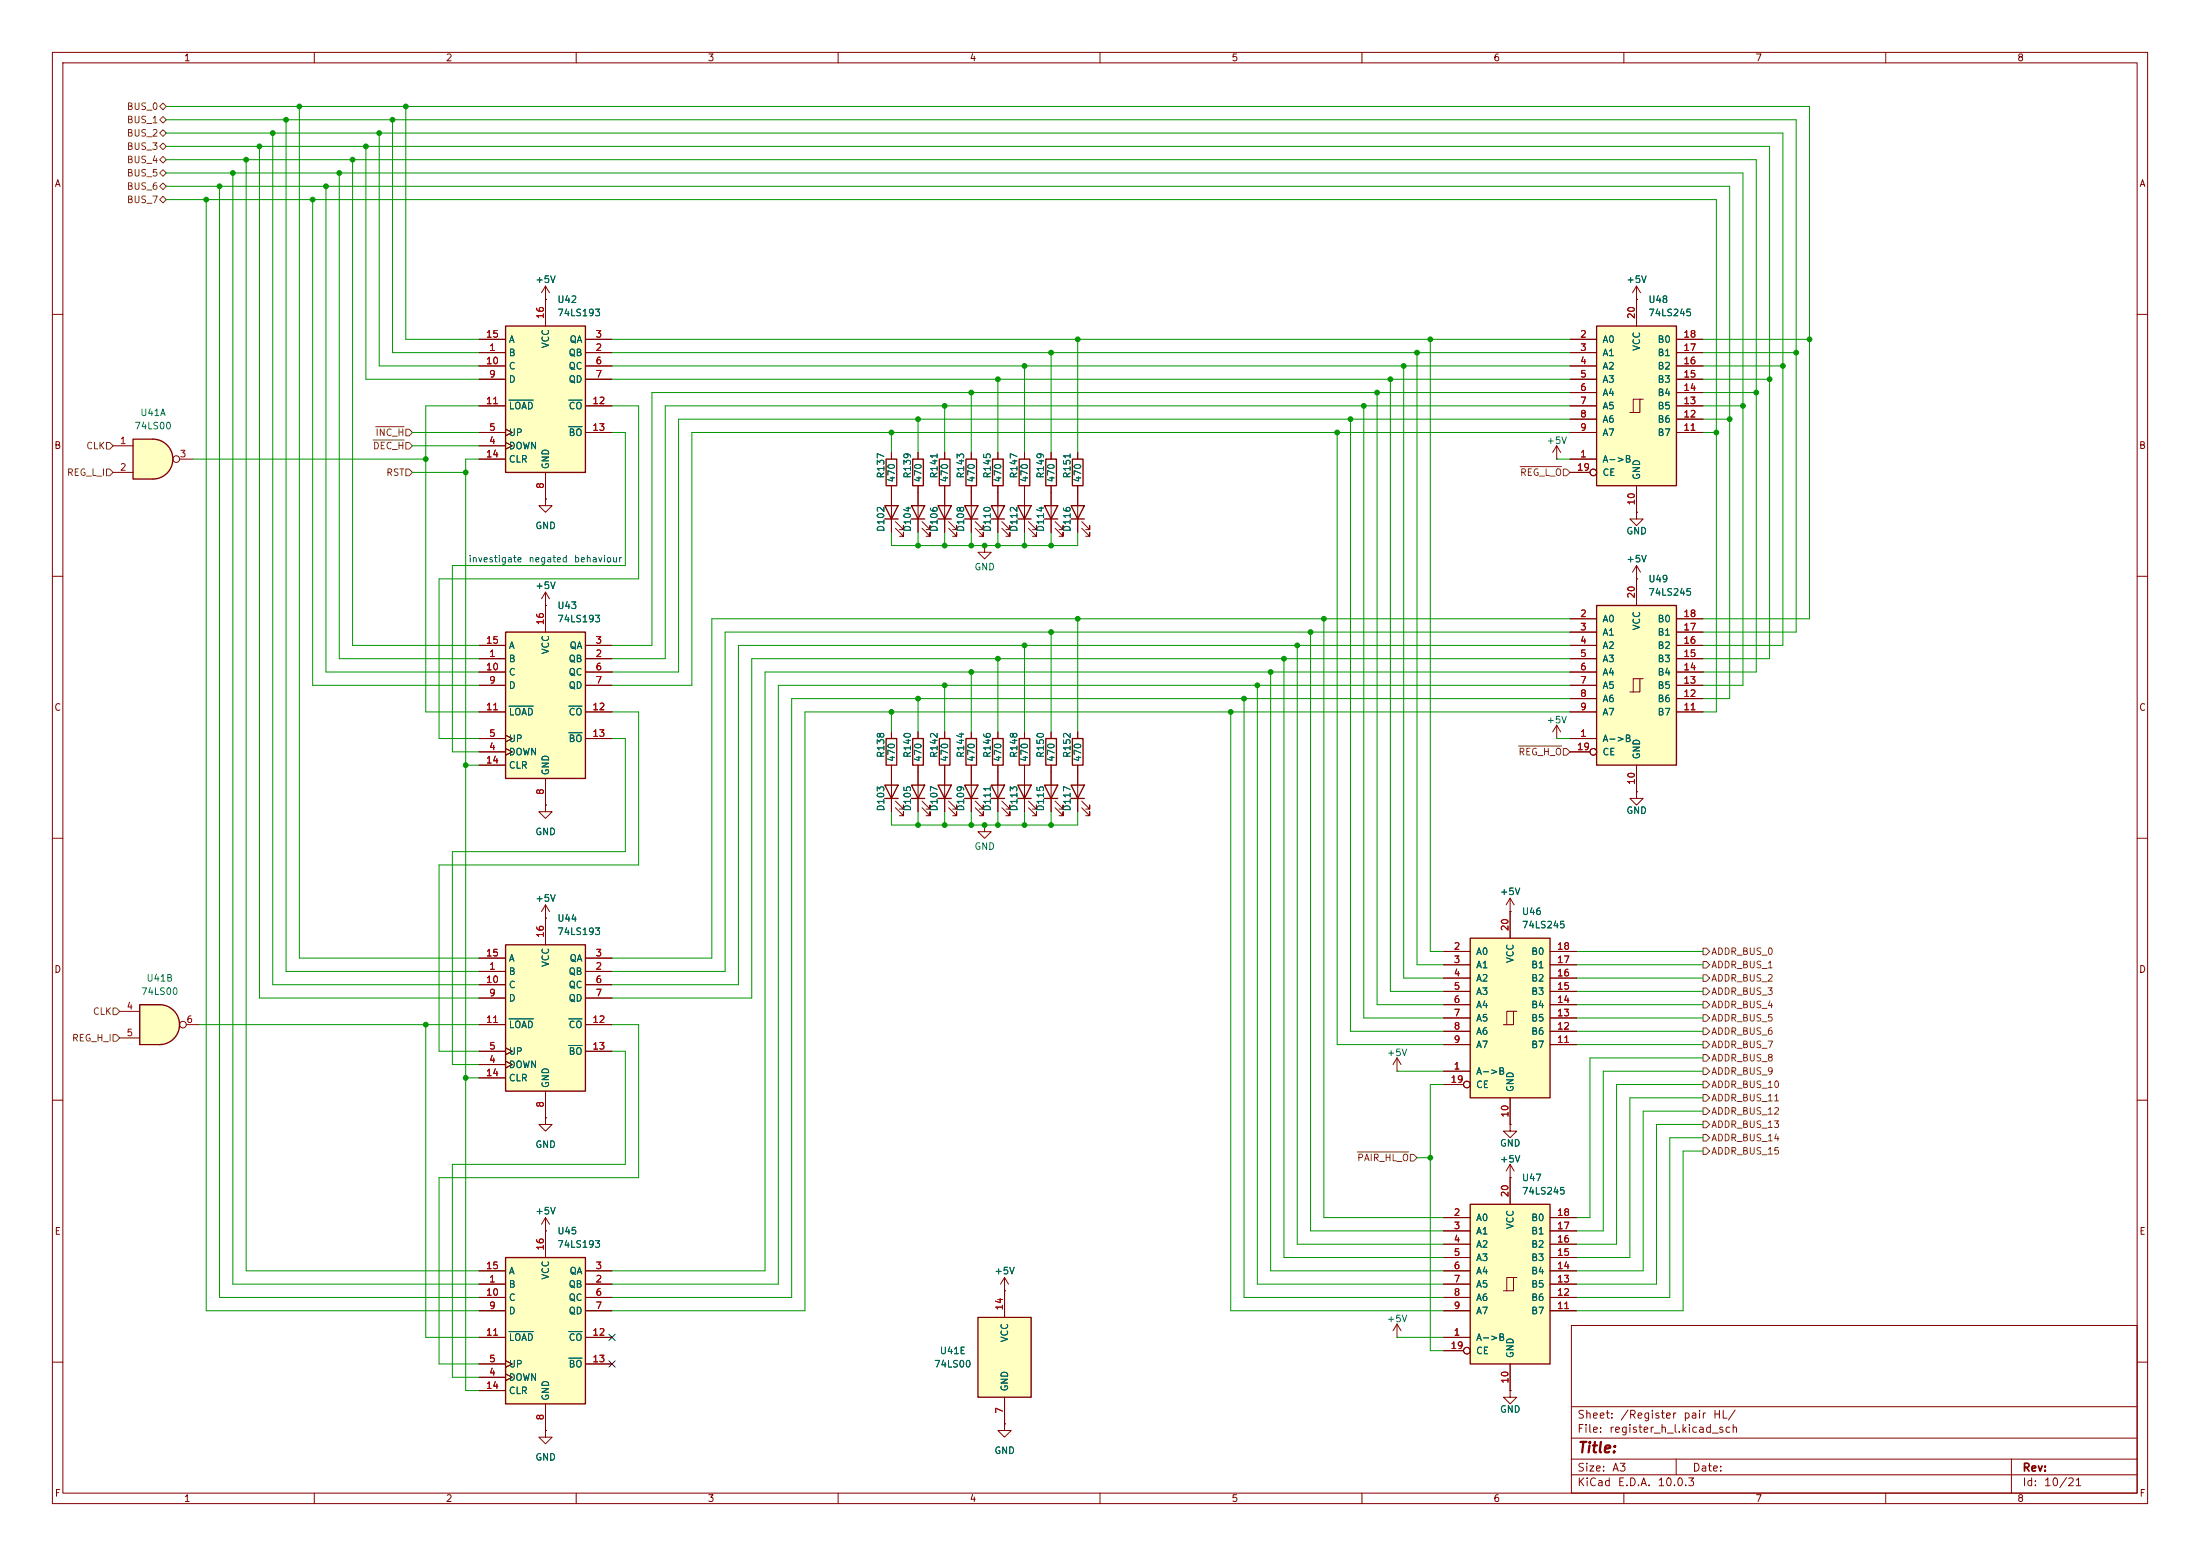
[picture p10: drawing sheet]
<svg xmlns="http://www.w3.org/2000/svg" width="420mm" height="297mm" viewBox="0 0 420 297" stroke-linecap="round" stroke-linejoin="round" font-family="sans-serif">
<g fill="none" stroke="#840000" stroke-width=".19">
<path d="M10 10h400v277h-400zM12 12h396v273h-396zM60 10v2M110 10v2M160 10v2M210 10v2M260 10v2M310 10v2M360 10v2M104.1 57.2h.1M104.1 54.6l-.7 1.3M104.1 54.6l.8 1.3"/>
<path d="M104.1 54.6v2.6M10 60h2M408 60h2M175.3 86.4v1.2M175.3 92.7v8.9M176 99.6l1.5 1.5v-.8v.8h-.7M180.3 86.4v1.2M180.3 92.7v8.9M181.1 99.6l1.5 1.5v-.8v.8h-.7M185.4 86.4v1.2M185.4 92.7v8.9M186.2 99.6l1.5 1.5v-.8v.8h-.8"/>
<path d="M190.5 86.4v1.2M190.5 92.7v8.9M191.3 99.6l1.5 1.5v-.8v.8h-.8M205.7 86.4v1.2M205.7 92.7v1.3M10 110h2M176 100.8l1.5 1.6v-.8v.8h-.7M181.1 100.8l1.5 1.6v-.8v.8h-.7M186.2 100.8l1.5 1.6v-.8v.8h-.8M191.3 100.8l1.5 1.6v-.8v.8h-.8M408 110h2M10 160h2"/>
<path d="M408 160h2M10 210h2M408 210h2M300 253h108v32h-108zM10 260h2M300 278.5h108M300 274.5h108M300 268.5h108M320 278.5v3M384 278.5v6.5M408 260h2M60 285v2"/>
<path d="M110 285v2M160 285v2M210 285v2M260 285v2M300 281.5h108M310 285v2M360 285v2"/>
</g>
<g fill="none" stroke="#840000" stroke-width=".25">
<path d="M174 96.5h2.5l-1.2 2.6zM174 99.1h2.5M174.2 87.6h2.1v5.1h-2.1zM179.1 96.5h2.5l-1.3 2.6zM179.1 99.1h2.5M179.3 87.6h2.1v5.1h-2.1zM184.1 96.5h2.6l-1.3 2.6zM184.1 99.1h2.6M184.4 87.6h2v5.1h-2zM189.2 96.5h2.6l-1.3 2.6zM189.2 99.1h2.6M189.5 87.6h2v5.1h-2z"/>
<path d="M204.7 87.6h2.1v5.1h-2.1z"/>
</g>
<path d="M29.2 83.8a3.8 3.8 0 0 1 3.8 3.8 3.8 3.8 0 0 1-3.8 3.8z" fill="#ffffc2" stroke="#ffffc2" stroke-width=".19"/>
<path d="M25.4 83.8h3.8v7.6h-3.8z" fill="#ffffc2"/>
<path d="M25.4 83.8h3.8a3.8 3.8 0 0 1 3.8 3.8 3.8 3.8 0 0 1-3.8 3.8h-3.8z" fill="none" stroke="#840000" stroke-width=".25"/>
<g fill="none" stroke="#840000" stroke-width=".19">
<path d="M21.6 85.1h3.8M21.6 90.2h3.8M34.3 87.6h2.5"/>
<circle cx="33.7" cy="87.6" r=".63"/>
</g>
<path d="M30.5 191.8a3.8 3.8 0 0 1 3.8 3.8 3.8 3.8 0 0 1-3.8 3.8z" fill="#ffffc2" stroke="#ffffc2" stroke-width=".19"/>
<path d="M26.7 191.8h3.8v7.6h-3.8z" fill="#ffffc2"/>
<g fill="none" stroke="#840000" stroke-width=".25">
<path d="M189.2 149.9h2.6l-1.3 2.5zM189.2 152.4h2.6M189.5 141h2v5.1h-2zM194.3 149.9h2.5l-1.2 2.5zM194.3 152.4h2.5M194.6 141h2v5.1h-2zM199.4 149.9h2.5l-1.2 2.5zM199.4 152.4h2.5M199.6 141h2.1v5.1h-2.1zM204.5 149.9h2.5l-1.3 2.5zM204.5 152.4h2.5M204.7 141h2.1v5.1h-2.1z"/>
<path d="M26.7 191.8h3.8a3.8 3.8 0 0 1 3.8 3.8 3.8 3.8 0 0 1-3.8 3.8h-3.8z"/>
</g>
<g fill="none" stroke="#840000" stroke-width=".19">
<path d="M104.1 115.6h.1M104.1 113l-.7 1.3M104.1 113l.8 1.3M104.1 113v2.6M190.5 139.7v1.3M195.6 139.7v1.3M200.7 139.7v1.3M205.7 139.7v1.3M104.1 153.7v1.2h1.3l-1.3 1.3-1.2-1.3h1.2M104.1 153.7h.1M188 157.5v1.3h1.2l-1.2 1.2-1.3-1.2h1.3M188 157.5h.1"/>
<path d="M190.5 146.1v8.8M191.3 154.2l1.5 1.5v-.8v.8h-.8M191.3 152.9l1.5 1.5v-.7v.7h-.8M195.6 146.1v8.8M196.3 154.2l1.6 1.5v-.8v.8h-.8M196.3 152.9l1.6 1.5v-.7v.7h-.8M200.7 146.1v8.8M201.4 154.2l1.5 1.5v-.8v.8h-.7M201.4 152.9l1.5 1.5v-.7v.7h-.7M205.7 146.1v8.8M206.5 154.2l1.5 1.5v-.8v.8h-.7M206.5 152.9l1.5 1.5v-.7v.7h-.7"/>
<path d="M104.1 175.3h.1M104.1 172.7v2.6M104.1 172.7l-.7 1.3M104.1 172.7l.8 1.3M22.9 193h3.8M22.9 198.1h3.8M35.6 195.6h2.5M104.1 213.4v1.2h1.3l-1.3 1.3-1.2-1.3h1.2M104.1 213.4h.1M104.1 234.9h.1M104.1 232.4v2.5M104.1 232.4l-.7 1.3"/>
<path d="M104.1 232.4l.8 1.3"/>
<circle cx="34.9" cy="195.6" r=".63"/>
</g>
<path d="M96.5 180.3h15.3v28h-15.3z" fill="#ffffc2"/>
<path d="M96.5 180.3h15.3v28h-15.3z" fill="none" stroke="#840000" stroke-width=".25"/>
<g fill="none" stroke="#840000" stroke-width=".19">
<path d="M104.1 175.3v5M91.4 185.4h5.1M91.4 182.9h5.1M91.4 188h5.1M91.4 190.5h5.1M91.4 195.6h5.1M111.8 185.4h5M111.8 182.9h5M111.8 188h5M111.8 190.5h5M111.8 195.6h5M91.4 203.2h5.1"/>
<path d="M91.4 200.7h5.1M91.4 205.7h5.1M96.5 202.6l1.3 .6-1.3 .6M96.5 200l1.3 .7-1.3 .6M104.1 208.3v5.1M111.8 200.7h5"/>
</g>
<path d="M97.2 194.5h4.6M108.6 194.5h2.5M108.6 199.6h2.5" fill="none" stroke="#006464" stroke-width=".19"/>
<path d="M304.8 115.6h15.2v30.5h-15.2z" fill="#ffffc2"/>
<g fill="none" stroke="#840000" stroke-width=".19">
<path d="M299.7 118.1h5.1M312.4 110.5v5.1M320 118.1h5.1M299.7 120.7h5.1M299.7 123.2h5.1M299.7 125.7h5.1M299.7 128.3h5.1M299.7 130.8h5.1M299.7 133.4h5.1M299.7 135.9h5.1M313.1 129.5h-1.3v2.6M313.7 129.5h-.6v2.6h-2"/>
<path d="M320 120.7h5.1M320 123.2h5.1M320 125.7h5.1M320 128.3h5.1M320 130.8h5.1M320 133.4h5.1M320 135.9h5.1M299.7 141h5.1M299.7 143.5h3.8M312.4 146.1v5"/>
<circle cx="304.2" cy="143.5" r=".63"/>
</g>
<path d="M304.8 115.6h15.2v30.5h-15.2z" fill="none" stroke="#840000" stroke-width=".25"/>
<path d="M96.5 240h15.3v28h-15.3z" fill="#ffffc2"/>
<g fill="none" stroke="#840000" stroke-width=".25">
<path d="M168.9 96.5h2.5l-1.2 2.6zM168.9 99.1h2.5M169.2 87.6h2v5.1h-2zM174 149.9h2.5l-1.2 2.5zM174 152.4h2.5M174.2 141h2.1v5.1h-2.1zM179.1 149.9h2.5l-1.3 2.5zM179.1 152.4h2.5M179.3 141h2.1v5.1h-2.1zM184.1 149.9h2.6l-1.3 2.5zM184.1 152.4h2.6M184.4 141h2v5.1h-2z"/>
<path d="M96.5 240h15.3v28h-15.3z"/>
</g>
<g fill="none" stroke="#840000" stroke-width=".19">
<path d="M104.1 95.3v1.2h1.3l-1.3 1.3-1.2-1.3h1.2M104.1 95.3h.1M170.2 86.4v1.2M170.2 92.7v8.9M170.9 99.6l1.6 1.5v-.8v.8h-.8M170.9 100.8l1.6 1.6v-.8v.8h-.8M188 104.1v1.3h1.2l-1.2 1.3-1.3-1.3h1.3M188 104.1h.1M175.3 139.7v1.3M180.3 139.7v1.3M185.4 139.7v1.3M175.3 146.1v8.8"/>
<path d="M176 154.2l1.5 1.5v-.8v.8h-.7M176 152.9l1.5 1.5v-.7v.7h-.7M180.3 146.1v8.8M181.1 154.2l1.5 1.5v-.8v.8h-.7M181.1 152.9l1.5 1.5v-.7v.7h-.7M185.4 146.1v8.8M186.2 154.2l1.5 1.5v-.8v.8h-.8M186.2 152.9l1.5 1.5v-.7v.7h-.8M104.1 234.9v5.1M91.4 245.1h5.1M91.4 242.6h5.1M91.4 247.6h5.1"/>
<path d="M91.4 250.2h5.1M91.4 255.3h5.1M96.5 259.7l1.3 .6-1.3 .7M111.8 245.1h5M111.8 242.6h5M111.8 247.6h5M111.8 250.2h5M111.8 255.3h5M91.4 262.9h5.1M91.4 260.3h5.1M91.4 265.4h5.1M96.5 262.3l1.3 .6-1.3 .6"/>
<path d="M104.1 268v5M111.8 260.3h5M191.8 271.8v1.2h1.2l-1.2 1.3-1.3-1.3h1.3M191.8 271.8h.1"/>
</g>
<path d="M97.2 254.2h4.6M108.6 254.2h2.5M108.6 259.2h2.5" fill="none" stroke="#006464" stroke-width=".19"/>
<path d="M96.5 62.2h15.3v28h-15.3z" fill="#ffffc2"/>
<path d="M96.5 62.2h15.3v28h-15.3z" fill="none" stroke="#840000" stroke-width=".25"/>
<g fill="none" stroke="#840000" stroke-width=".19">
<path d="M104.1 57.2v5M91.4 67.3h5.1M91.4 64.8h5.1M91.4 69.9h5.1M91.4 72.4h5.1M91.4 77.5h5.1M111.8 67.3h5M111.8 64.8h5M111.8 69.9h5M111.8 72.4h5M111.8 77.5h5M91.4 85.1h5.1"/>
<path d="M91.4 82.6h5.1M91.4 87.6h5.1M96.5 84.5l1.3 .6-1.3 .6M96.5 81.9l1.3 .7-1.3 .6M104.1 90.2v5.1M111.8 82.6h5M312.4 97.8v1.3h1.3l-1.3 1.2-1.3-1.2h1.3M312.4 97.8h.1M312.4 110.5h.1M312.4 108l-.7 1.2M312.4 108l.8 1.2M312.4 108v2.5"/>
<path d="M312.4 151.1v1.3h1.3l-1.3 1.3-1.3-1.3h1.3M312.4 151.1h.1M266.7 204.5h.1M266.7 201.9v2.6M266.7 201.9l-.8 1.3M266.7 201.9l.8 1.3M191.8 246.4h.1M191.8 243.8l-.8 1.3M191.8 243.8l.7 1.3M191.8 243.8v2.6M266.7 255.3h.1M266.7 252.7l-.8 1.3"/>
<path d="M266.7 252.7l.8 1.3M266.7 252.7v2.6M104.1 273v1.3h1.3l-1.3 1.3-1.2-1.3h1.2M104.1 273h.1"/>
</g>
<path d="M97.2 76.4h4.6M108.6 76.4h2.5M108.6 81.4h2.5" fill="none" stroke="#006464" stroke-width=".19"/>
<path d="M280.7 179.1h15.2v30.5h-15.2z" fill="#ffffc2"/>
<g fill="none" stroke="#840000" stroke-width=".19">
<path d="M288.3 174v5.1M275.6 181.6h5.1M275.6 184.2h5.1M275.6 186.7h5.1M275.6 189.2h5.1M275.6 191.8h5.1M275.6 194.3h5.1M275.6 196.9h5.1M275.6 199.4h5.1M288.9 193h-1.2v2.6M289.6 193h-.7v2.6h-1.9M295.9 181.6h5.1"/>
<path d="M295.9 184.2h5.1M295.9 186.7h5.1M295.9 189.2h5.1M295.9 191.8h5.1M295.9 194.3h5.1M295.9 196.9h5.1M295.9 199.4h5.1M275.6 204.5h5.1M275.6 207h3.8M288.3 209.6v5"/>
<circle cx="280" cy="207" r=".63"/>
</g>
<path d="M280.7 179.1h15.2v30.5h-15.2z" fill="none" stroke="#840000" stroke-width=".25"/>
<path d="M280.7 229.9h15.2v30.4h-15.2z" fill="#ffffc2"/>
<g fill="none" stroke="#840000" stroke-width=".19">
<path d="M275.6 232.4h5.1M275.6 234.9h5.1M275.6 237.5h5.1M288.3 224.8v5.1M295.9 232.4h5.1M295.9 234.9h5.1M295.9 237.5h5.1M275.6 255.3h5.1M275.6 240h5.1M275.6 242.6h5.1M275.6 245.1h5.1M275.6 247.6h5.1"/>
<path d="M275.6 250.2h5.1M275.6 257.8h3.8M288.9 243.8h-1.2v2.6M289.6 243.8h-.7v2.6h-1.9M295.9 240h5.1M295.9 242.6h5.1M295.9 245.1h5.1M295.9 247.6h5.1M295.9 250.2h5.1M288.3 260.3v5.1"/>
<circle cx="280" cy="257.8" r=".63"/>
</g>
<path d="M280.7 229.9h15.2v30.4h-15.2z" fill="none" stroke="#840000" stroke-width=".25"/>
<path d="M186.7 251.5h10.1v15.2h-10.1z" fill="#ffffc2"/>
<path d="M168.9 149.9h2.5l-1.2 2.5zM168.9 152.4h2.5M169.2 141h2v5.1h-2zM186.7 251.5h10.1v15.2h-10.1z" fill="none" stroke="#840000" stroke-width=".25"/>
<path d="M170.2 139.7v1.3M170.2 146.1v8.8M170.9 154.2l1.6 1.5v-.8v.8h-.8M170.9 152.9l1.6 1.5v-.7v.7h-.8M191.8 246.4v5.1M191.8 266.7v5.1" fill="none" stroke="#840000" stroke-width=".19"/>
<path d="M96.5 120.7h15.3v27.9h-15.3z" fill="#ffffc2"/>
<path d="M96.5 120.7h15.3v27.9h-15.3z" fill="none" stroke="#840000" stroke-width=".25"/>
<g fill="none" stroke="#840000" stroke-width=".19">
<path d="M312.4 57.2h.1M312.4 54.6l-.7 1.3M312.4 54.6l.8 1.3M312.4 54.6v2.6M297.2 87.6h.1M297.2 85.1l-.8 1.3M297.2 85.1l.7 1.3M297.2 85.1v2.5M104.1 115.6v5.1M91.4 125.7h5.1M91.4 123.2h5.1M91.4 128.3h5.1"/>
<path d="M91.4 130.8h5.1M91.4 135.9h5.1M111.8 125.7h5M111.8 123.2h5M111.8 128.3h5M111.8 130.8h5M111.8 135.9h5M297.2 138.4v2.6M297.2 138.4l-.8 1.3M297.2 138.4l.7 1.3M91.4 143.5h5.1M91.4 141h5.1"/>
<path d="M91.4 146.1h5.1M96.5 142.9l1.3 .6-1.3 .6M96.5 140.3l1.3 .7-1.3 .6M104.1 148.6v5.1M111.8 141h5M297.2 141h.1M288.3 214.6v1.3h1.3l-1.3 1.3-1.3-1.3h1.3M288.3 214.6h.1M288.3 224.8h.1M288.3 222.2l-.8 1.3M288.3 222.2l.8 1.3M288.3 222.2v2.6"/>
<path d="M288.3 265.4v1.3h1.3l-1.3 1.3-1.3-1.3h1.3M288.3 265.4h.1"/>
</g>
<path d="M97.2 134.8h4.6M108.6 134.8h2.5M108.6 139.9h2.5" fill="none" stroke="#006464" stroke-width=".19"/>
<path d="M304.8 62.2h15.2v30.5h-15.2z" fill="#ffffc2"/>
<g fill="none" stroke="#840000" stroke-width=".19">
<path d="M104.1 57.2h.1M104.1 57.2v5M312.4 57.2h.1M312.4 57.2v5M91.4 64.8h5.1M91.4 67.3h5.1M91.4 69.9h5.1M91.4 72.4h5.1M91.4 77.5h5.1M111.8 64.8h5M111.8 67.3h5M111.8 69.9h5"/>
<path d="M111.8 72.4h5M111.8 77.5h5M299.7 64.8h5.1M299.7 67.3h5.1M299.7 69.9h5.1M299.7 72.4h5.1M299.7 74.9h5.1M299.7 77.5h5.1M313.1 76.2h-1.3v2.5M313.7 76.2h-.6v2.5h-2M320 64.8h5.1M320 67.3h5.1"/>
<path d="M320 69.9h5.1M320 72.4h5.1M320 74.9h5.1M320 77.5h5.1M91.4 87.6h5.1M91.4 82.6h5.1M91.4 85.1h5.1M96.5 84.5l1.3 .6-1.3 .6M96.5 81.9l1.3 .7-1.3 .6M104.1 95.3h.1M104.1 90.2v5.1M111.8 82.6h5"/>
<path d="M170.2 86.4v1.2M170.2 92.7v3.8M170.2 99.1v2.5M175.3 86.4v1.2M175.3 92.7v3.8M175.3 99.1v2.5M180.3 86.4v1.2M180.3 92.7v3.8M180.3 99.1v2.5M185.4 86.4v1.2M185.4 92.7v3.8M185.4 99.1v2.5"/>
<path d="M190.5 86.4v1.2M190.5 92.7v3.8M190.5 99.1v2.5M195.6 86.4v1.2M195.6 92.7v8.9M196.3 99.6l1.6 1.5v-.8v.8h-.8M200.7 86.4v1.2M200.7 92.7v8.9M201.4 99.6l1.5 1.5v-.8v.8h-.7M205.7 86.4v1.2M205.7 92.7v8.9M206.5 99.6l1.5 1.5v-.8v.8h-.7"/>
<path d="M299.7 87.6h5.1M299.7 80h5.1M299.7 82.6h5.1M299.7 90.2h3.8M312.4 97.8h.1M312.4 92.7v5.1M320 80h5.1M320 82.6h5.1M104.1 115.6h.1M104.1 115.6v5.1M196.3 100.8l1.6 1.6v-.8v.8h-.8M201.4 100.8l1.5 1.6v-.8v.8h-.7"/>
<path d="M206.5 100.8l1.5 1.6v-.8v.8h-.7M299.7 118.1h5.1M312.4 110.5h.1M312.4 110.5v5.1M320 118.1h5.1M91.4 125.7h5.1M91.4 123.2h5.1M91.4 128.3h5.1M91.4 130.8h5.1M91.4 135.9h5.1M111.8 125.7h5M111.8 123.2h5"/>
<path d="M111.8 128.3h5M111.8 130.8h5M111.8 135.9h5M170.2 139.7v1.3M175.3 139.7v1.3M180.3 139.7v1.3M185.4 139.7v1.3M190.5 139.7v1.3M195.6 139.7v1.3M200.7 139.7v1.3M205.7 139.7v1.3M299.7 125.7h5.1"/>
<path d="M299.7 123.2h5.1M299.7 128.3h5.1M299.7 130.8h5.1M299.7 135.9h5.1M299.7 120.7h5.1M299.7 133.4h5.1M320 125.7h5.1M320 123.2h5.1M320 128.3h5.1M320 130.8h5.1M320 135.9h5.1M320 120.7h5.1"/>
<path d="M320 133.4h5.1M91.4 143.5h5.1M91.4 141h5.1M91.4 146.1h5.1M96.5 142.9l1.3 .6-1.3 .6M96.5 140.3l1.3 .7-1.3 .6M104.1 153.7h.1M104.1 148.6v5.1M111.8 141h5M170.2 146.1v3.8M170.2 152.4v2.5M175.3 146.1v3.8"/>
<path d="M175.3 152.4v2.5M180.3 146.1v3.8M180.3 152.4v2.5M185.4 146.1v3.8M185.4 152.4v2.5M190.5 146.1v3.8M190.5 152.4v2.5M195.6 146.1v3.8M195.6 152.4v2.5M200.7 146.1v3.8M200.7 152.4v2.5M205.7 146.1v3.8"/>
<path d="M205.7 152.4v2.5M299.7 143.5h3.8M299.7 141h5.1M312.4 151.1h.1M312.4 146.1v5M104.1 175.3h.1M104.1 175.3v5M288.3 174h.1M288.3 171.5l-.8 1.2M288.3 171.5l.8 1.2M288.3 171.5v7.6M91.4 185.4h5.1"/>
<path d="M91.4 182.9h5.1M91.4 188h5.1M91.4 190.5h5.1M91.4 195.6h5.1M111.8 185.4h5M111.8 182.9h5M111.8 188h5M111.8 190.5h5M111.8 195.6h5M275.6 181.6h5.1M275.6 184.2h5.1M275.6 186.7h5.1"/>
<path d="M275.6 189.2h5.1M275.6 191.8h5.1M275.6 194.3h5.1M275.6 196.9h5.1M275.6 199.4h5.1M295.9 181.6h5.1M295.9 184.2h5.1M295.9 186.7h5.1M295.9 189.2h5.1M295.9 191.8h5.1M295.9 194.3h5.1M295.9 196.9h5.1"/>
<path d="M295.9 199.4h5.1M91.4 203.2h5.1M91.4 200.7h5.1M91.4 205.7h5.1M96.5 202.6l1.3 .6-1.3 .6M96.5 200l1.3 .7-1.3 .6M104.1 213.4h.1M104.1 208.3v5.1M111.8 200.7h5M275.6 204.5h5.1M275.6 207h3.8M288.3 214.6h.1"/>
<path d="M288.3 209.6v5M104.1 234.9h.1M104.1 234.9v5.1M275.6 232.4h5.1M275.6 234.9h5.1M275.6 237.5h5.1M288.3 224.8h.1M288.3 224.8v5.1M295.9 232.4h5.1M295.9 234.9h5.1M295.9 237.5h5.1M91.4 255.3h5.1"/>
<path d="M91.4 242.6h5.1M91.4 245.1h5.1M91.4 247.6h5.1M91.4 250.2h5.1M96.5 259.7l1.3 .6-1.3 .7M111.8 255.3h5M111.8 242.6h5M111.8 245.1h5M111.8 247.6h5M111.8 250.2h5M191.8 246.4h.1M191.8 246.4v5.1"/>
<path d="M275.6 255.3h5.1M275.6 240h5.1M275.6 242.6h5.1M275.6 245.1h5.1M275.6 247.6h5.1M275.6 250.2h5.1M275.6 257.8h3.8M295.9 240h5.1M295.9 242.6h5.1M295.9 245.1h5.1M295.9 247.6h5.1M295.9 250.2h5.1"/>
<path d="M91.4 262.9h5.1M91.4 260.3h5.1M91.4 265.4h5.1M96.5 262.3l1.3 .6-1.3 .6M104.1 273h.1M104.1 268v5M111.8 260.3h5M191.8 271.8h.1M191.8 266.7v5.1M288.3 265.4h.1M288.3 260.3v5.1"/>
<circle cx="304.2" cy="90.2" r=".63"/>
<circle cx="304.2" cy="143.5" r=".63"/>
<circle cx="280" cy="207" r=".63"/>
<circle cx="280" cy="257.8" r=".63"/>
</g>
<path d="M304.8 62.2h15.2v30.5h-15.2zM194.3 96.5h2.5l-1.2 2.6zM194.3 99.1h2.5M194.6 87.6h2v5.1h-2zM199.4 96.5h2.5l-1.2 2.6zM199.4 99.1h2.5M199.6 87.6h2.1v5.1h-2.1zM204.5 96.5h2.5l-1.3 2.6zM204.5 99.1h2.5" fill="none" stroke="#840000" stroke-width=".25"/>
<g fill="none" stroke="#725600" stroke-width=".19">
<path d="M30.5 20.3l.6-.6 .6 .6-.6 .7zM30.5 25.4l.6-.6 .6 .6-.6 .6zM30.5 38.1l.6-.6 .6 .6-.6 .6zM30.5 35.6l.6-.7 .6 .7-.6 .6zM30.5 27.9l.6-.6 .6 .6-.6 .7zM30.5 22.9l.6-.7 .6 .7-.6 .6zM30.5 30.5l.6-.7 .6 .7-.6 .6zM31.1 32.4l.6 .6-.6 .7-.6-.7zM20.3 89.5h.7l.6 .7-.6 .6h-.7zM20.3 84.5h.7l.6 .6-.6 .6h-.7zM71.2 84h6M71.7 81.4h5.5"/>
<path d="M77.5 89.5h.6l.6 .7-.6 .6h-.6zM77.5 84.5h.6l.6 .6-.6 .6h-.6zM77.5 81.9h.6l.6 .7-.6 .6h-.6zM290.2 89.1h7.9M298.4 89.5h.7l.6 .7-.6 .6h-.7zM289.9 142.4h8.2M298.4 142.9h.7l.6 .6-.6 .6h-.7zM21.6 197.5h.6l.7 .6-.7 .7h-.6zM21.6 192.4h.6l.7 .6-.7 .7h-.6zM325.1 181h.7l.6 .6-.6 .6h-.7zM325.1 186.1h.7l.6 .6-.6 .6h-.7zM325.1 188.6h.7l.6 .6-.6 .7h-.7z"/>
<path d="M325.1 191.1h.7l.6 .7-.6 .6h-.7zM325.1 193.7h.7l.6 .6-.6 .6h-.7zM325.1 183.5h.7l.6 .7-.6 .6h-.7zM325.1 196.2h.7l.6 .7-.6 .6h-.7zM325.1 198.8h.7l.6 .6-.6 .6h-.7zM259.1 219.9h9.8M325.1 208.9h.7l.6 .7-.6 .6h-.7zM325.1 201.3h.7l.6 .6-.6 .7h-.7zM325.1 206.4h.7l.6 .6-.6 .6h-.7zM325.1 214h.7l.6 .6-.6 .7h-.7zM325.1 211.5h.7l.6 .6-.6 .6h-.7zM325.1 203.8h.7l.6 .7-.6 .6h-.7z"/>
<path d="M325.1 219.1h.7l.6 .6-.6 .6h-.7zM325.1 216.5h.7l.6 .7-.6 .6h-.7zM269.2 220.3h.7l.6 .7-.6 .6h-.7z"/>
</g>
<g fill="none" stroke="#009600" stroke-width=".19">
<path d="M31.7 25.4h308.7v97.8h-15.3M31.7 22.9h311.2v97.8h-17.8M31.7 35.6h298.5v97.8h-5.1M31.7 30.5h303.6v97.8h-10.2M31.7 38.1h296v97.8h-2.6M31.7 33h301v97.8h-7.6M31.7 27.9h306.1v97.8h-12.7M31.7 20.3h313.7v97.8h-20.3M39.4 38.1v212.1h52M41.9 35.6v212h49.5M44.4 33v212.1h47M47 30.5v212.1h44.4"/>
<path d="M49.5 27.9v162.6h41.9M52.1 25.4v162.6h39.3M54.6 22.9v162.5h36.8M57.1 20.3v162.6h34.3M59.7 38.1v92.7h31.7M62.2 35.6v92.7h29.2M64.8 33v92.7h26.6M67.3 30.5v92.7h24.1M69.8 27.9v44.5h21.6M72.4 25.4v44.5h19M74.9 22.9v44.4h16.5M77.5 20.3v44.5h13.9"/>
<path d="M91.4 77.5h-10.1v58.4h10.1M116.8 64.8h182.9M116.8 67.3h182.9M116.8 72.4h182.9M116.8 77.5h5.1v33h-38.1v30.5h7.6M116.8 69.9h182.9M180.3 77.5v8.9M185.4 74.9v11.5M190.5 72.4v14M195.6 69.9v16.5M200.7 67.3v19.1M205.7 64.8v21.6"/>
<path d="M260.3 77.5v116.8h15.3M262.9 74.9v116.9h12.7M265.4 72.4v116.8h10.2M268 69.9v116.8h7.6M270.5 67.3v116.9h5.1M273 64.8v116.8h2.6M299.7 74.9h-175.2v48.3h-7.7M299.7 77.5h-172.7v48.2h-10.2M325.1 64.8h20.3M325.1 67.3h17.8M325.1 72.4h12.7M325.1 77.5h7.6"/>
<path d="M325.1 69.9h15.3M325.1 74.9h10.2M36.8 87.6h44.5M78.7 82.6h12.7M78.7 85.1h12.7M78.7 90.2h10.2M91.4 87.6h-2.5v177.8h2.5M116.8 82.6h2.6v25.4h-33v35.5h5M170.2 82.6v3.8M175.3 80v6.4M255.3 82.6v116.8h20.3M257.8 80v116.9h17.8"/>
<path d="M297.2 87.6h2.5M299.7 80h-170.2v48.3h-12.7M299.7 82.6h-167.6v48.2h-15.3M325.1 82.6h2.6M325.1 80h5.1M170.2 101.6v2.5h35.5v-2.5M175.3 101.6v2.5M180.3 101.6v2.5M185.4 101.6v2.5M190.5 101.6v2.5M195.6 101.6v2.5M200.7 101.6v2.5"/>
<path d="M205.7 118.1v21.6M252.7 118.1v114.3h22.9M299.7 118.1h-163.8v64.8h-19.1M116.8 135.9h5.1v29.2h-38.1v35.6h7.6M170.2 135.9v3.8M175.3 133.4v6.3M180.3 130.8v8.9M185.4 128.3v11.4M190.5 125.7v14M195.6 123.2v16.5M200.7 120.7v19M234.9 135.9v114.3h40.7"/>
<path d="M237.5 133.4v114.2h38.1M240 130.8v114.3h35.6M242.6 128.3v114.3h33M245.1 125.7v114.3h30.5M247.6 123.2v114.3h28M250.2 120.7v114.2h25.4M299.7 123.2h-158.7v64.8h-24.2M299.7 120.7h-161.3v64.7h-21.6M299.7 133.4h-148.6v114.2h-34.3M299.7 128.3h-153.7v114.3h-29.2M299.7 135.9h-146v114.3h-36.9M299.7 130.8h-151.1v114.3h-31.8"/>
<path d="M299.7 125.7h-156.2v64.8h-26.7M88.9 146.1h2.5M116.8 141h2.6v21.6h-33v40.6h5M170.2 154.9v2.6h35.5v-2.6M175.3 154.9v2.6M180.3 154.9v2.6M185.4 154.9v2.6M190.5 154.9v2.6M195.6 154.9v2.6M200.7 154.9v2.6M297.2 141h2.5M38.1 195.6h53.3"/>
<path d="M81.3 195.6v59.7h10.1M116.8 195.6h5.1v29.2h-38.1v35.5h7.6M301 189.2h24.1M301 199.4h24.1M301 196.9h24.1M301 194.3h24.1M301 191.8h24.1M301 181.6h24.1M301 184.2h24.1M301 186.7h24.1M88.9 205.7h2.5M116.8 200.7h2.6v21.5h-33v40.7h5"/>
<path d="M266.7 204.5h8.9M275.6 207h-2.6v50.8h2.6M325.1 201.9h-21.6v30.5h-2.5M325.1 204.5h-19v30.4h-5.1M325.1 207h-16.5v30.5h-7.6M325.1 219.7h-3.8v30.5h-20.3M325.1 217.2h-6.3v30.4h-17.8M325.1 209.6h-14v30.4h-10.1M325.1 212.1h-11.4v30.5h-12.7M325.1 214.6h-8.9v30.5h-15.2M270.5 221h2.5M266.7 255.3h8.9"/>
</g>
<path d="M116.2 254.7l1.2 1.2M116.2 259.7l1.2 1.3M117.4 254.7l-1.2 1.2M117.4 259.7l-1.2 1.3" fill="none" stroke="#000084" stroke-width=".19"/>
<path d="M97.2 76.4h4.6M108.6 76.4h2.5M108.6 81.4h2.5M97.2 134.8h4.6M108.6 134.8h2.5M108.6 139.9h2.5M97.2 194.5h4.6M108.6 194.5h2.5M108.6 199.6h2.5M97.2 254.2h4.6M108.6 254.2h2.5M108.6 259.2h2.5" fill="none" stroke="#006464" stroke-width=".19"/>
<g fill="#009600" stroke="#009600" stroke-width=".19">
<circle cx="345.4" cy="64.8" r=".46"/>
<circle cx="337.8" cy="72.4" r=".46"/>
<circle cx="340.4" cy="69.9" r=".46"/>
<circle cx="342.9" cy="67.3" r=".46"/>
<circle cx="332.7" cy="77.5" r=".46"/>
<circle cx="330.2" cy="80" r=".46"/>
<circle cx="335.3" cy="74.9" r=".46"/>
<circle cx="245.1" cy="125.7" r=".46"/>
<circle cx="242.6" cy="128.3" r=".46"/>
<circle cx="247.6" cy="123.2" r=".46"/>
<circle cx="250.2" cy="120.7" r=".46"/>
<circle cx="252.7" cy="118.1" r=".46"/>
<circle cx="205.7" cy="118.1" r=".46"/>
<circle cx="200.7" cy="104.1" r=".46"/>
<circle cx="240" cy="130.8" r=".46"/>
<circle cx="234.9" cy="135.9" r=".46"/>
<circle cx="237.5" cy="133.4" r=".46"/>
<circle cx="273" cy="64.8" r=".46"/>
<circle cx="265.4" cy="72.4" r=".46"/>
<circle cx="270.5" cy="67.3" r=".46"/>
<circle cx="268" cy="69.9" r=".46"/>
<circle cx="262.9" cy="74.9" r=".46"/>
<circle cx="205.7" cy="64.8" r=".46"/>
<circle cx="255.3" cy="82.6" r=".46"/>
<circle cx="257.8" cy="80" r=".46"/>
<circle cx="260.3" cy="77.5" r=".46"/>
<circle cx="185.4" cy="104.1" r=".46"/>
<circle cx="180.3" cy="104.1" r=".46"/>
<circle cx="190.5" cy="72.4" r=".46"/>
<circle cx="195.6" cy="69.9" r=".46"/>
<circle cx="200.7" cy="67.3" r=".46"/>
<circle cx="185.4" cy="74.9" r=".46"/>
<circle cx="195.6" cy="123.2" r=".46"/>
<circle cx="190.5" cy="125.7" r=".46"/>
<circle cx="195.6" cy="157.5" r=".46"/>
<circle cx="200.7" cy="157.5" r=".46"/>
<circle cx="185.4" cy="157.5" r=".46"/>
<circle cx="273" cy="221" r=".46"/>
<circle cx="327.7" cy="82.6" r=".46"/>
<circle cx="67.3" cy="30.5" r=".46"/>
<circle cx="62.2" cy="35.6" r=".46"/>
<circle cx="81.3" cy="87.6" r=".46"/>
<circle cx="88.9" cy="90.2" r=".46"/>
<circle cx="180.3" cy="77.5" r=".46"/>
<circle cx="175.3" cy="80" r=".46"/>
<circle cx="170.2" cy="82.6" r=".46"/>
<circle cx="39.4" cy="38.1" r=".46"/>
<circle cx="41.9" cy="35.6" r=".46"/>
<circle cx="44.4" cy="33" r=".46"/>
<circle cx="59.7" cy="38.1" r=".46"/>
<circle cx="69.8" cy="27.9" r=".46"/>
<circle cx="64.8" cy="33" r=".46"/>
<circle cx="52.1" cy="25.4" r=".46"/>
<circle cx="49.5" cy="27.9" r=".46"/>
<circle cx="54.6" cy="22.9" r=".46"/>
<circle cx="47" cy="30.5" r=".46"/>
<circle cx="57.1" cy="20.3" r=".46"/>
<circle cx="74.9" cy="22.9" r=".46"/>
<circle cx="77.5" cy="20.3" r=".46"/>
<circle cx="72.4" cy="25.4" r=".46"/>
<circle cx="180.3" cy="157.5" r=".46"/>
<circle cx="170.2" cy="135.9" r=".46"/>
<circle cx="200.7" cy="120.7" r=".46"/>
<circle cx="180.3" cy="130.8" r=".46"/>
<circle cx="185.4" cy="128.3" r=".46"/>
<circle cx="175.3" cy="133.4" r=".46"/>
<circle cx="190.5" cy="104.1" r=".46"/>
<circle cx="195.6" cy="104.1" r=".46"/>
<circle cx="188" cy="104.1" r=".46"/>
<circle cx="175.3" cy="104.1" r=".46"/>
<circle cx="190.5" cy="157.5" r=".46"/>
<circle cx="188" cy="157.5" r=".46"/>
<circle cx="81.3" cy="195.6" r=".46"/>
<circle cx="88.9" cy="205.7" r=".46"/>
<circle cx="175.3" cy="157.5" r=".46"/>
<circle cx="88.9" cy="146.1" r=".46"/>
</g>
<text font-size="2" fill="#840000" x="301" y="277.8">Title:</text>
<g font-size="1.5" fill="#840000">
<text x="301" y="273.8">File:</text>
<text x="301" y="271.1">Sheet:</text>
<text x="307.1" y="273.8">register_h_l.kicad_sch</text>
<text x="309.2" y="271.1">/Register</text>
<text x="321.2" y="271.1">pair</text>
<text x="326.9" y="271.1">HL/</text>
<text x="301" y="281.2">Size:</text>
<text x="307.6" y="281.2">A3</text>
<text x="323" y="281.2">Date:</text>
<text x="386" y="281.2">Rev:</text>
<text x="301" y="284">KiCad</text>
<text x="308.7" y="284">E.D.A.</text>
<text x="316.3" y="284">10.0.3</text>
<text x="386" y="284">Id:</text>
<text x="390.1" y="284">10/21</text>
</g>
<g font-size="1.3" fill="#840000">
<text x="35" y="12">1</text>
<text x="85" y="12">2</text>
<text x="135" y="12">3</text>
<text x="185" y="12">4</text>
<text x="235" y="12">5</text>
<text x="285" y="12">6</text>
<text x="335" y="12">7</text>
<text x="385" y="12">8</text>
<text x="10.3" y="36">A</text>
<text x="408.3" y="36">A</text>
<text x="10.3" y="86">B</text>
<text x="408.2" y="86">B</text>
<text x="10.3" y="136">C</text>
<text x="408.2" y="136">C</text>
<text x="10.3" y="186">D</text>
<text x="408.2" y="186">D</text>
<text x="10.3" y="236">E</text>
<text x="408.3" y="236">E</text>
<text x="10.3" y="286">F</text>
<text x="35" y="287">1</text>
<text x="85" y="287">2</text>
<text x="135" y="287">3</text>
<text x="185" y="287">4</text>
<text x="235" y="287">5</text>
<text x="285" y="287">6</text>
<text x="335" y="287">7</text>
<text x="385" y="287">8</text>
<text x="408.3" y="286">F</text>
</g>
<g font-size="1.3" fill="#725600">
<text x="24.1" y="21.3">BUS_0</text>
<text x="24.1" y="23.8">BUS_1</text>
<text x="24.1" y="26.4">BUS_2</text>
<text x="24.1" y="28.9">BUS_3</text>
<text x="24.1" y="34">BUS_5</text>
<text x="24.1" y="31.5">BUS_4</text>
<text x="24.1" y="39.1">BUS_7</text>
<text x="24.1" y="36.5">BUS_6</text>
<text x="71.6" y="83.5">INC_H</text>
<text x="16.4" y="86.1">CLK</text>
<text x="71.1" y="86.1">DEC_H</text>
<text x="12.7" y="91.1">REG_L_I</text>
<text x="73.6" y="91.1">RST</text>
<text x="290.1" y="91.1">REG_L_O</text>
<text x="289.8" y="144.5">REG_H_O</text>
<text x="326.6" y="182.6">ADDR_BUS_0</text>
<text x="326.6" y="185.1">ADDR_BUS_1</text>
<text x="326.6" y="187.7">ADDR_BUS_2</text>
<text x="326.6" y="190.2">ADDR_BUS_3</text>
<text x="17.6" y="194">CLK</text>
<text x="326.6" y="192.7">ADDR_BUS_4</text>
<text x="326.6" y="195.3">ADDR_BUS_5</text>
<text x="326.6" y="197.8">ADDR_BUS_6</text>
<text x="13.6" y="199.1">REG_H_I</text>
<text x="326.6" y="202.9">ADDR_BUS_8</text>
<text x="326.6" y="200.4">ADDR_BUS_7</text>
<text x="326.6" y="208">ADDR_BUS_10</text>
<text x="326.6" y="205.4">ADDR_BUS_9</text>
<text x="326.6" y="210.5">ADDR_BUS_11</text>
<text x="326.6" y="215.6">ADDR_BUS_13</text>
<text x="326.6" y="213.1">ADDR_BUS_12</text>
<text x="259" y="222">PAIR_HL_O</text>
<text x="326.6" y="220.7">ADDR_BUS_15</text>
<text x="326.6" y="218.1">ADDR_BUS_14</text>
</g>
<g font-size="1.3" fill="#006464">
<text x="102.1" y="54.3">+5V</text>
<text x="106.3" y="58.1">U42</text>
<text x="310.4" y="54.3">+5V</text>
<text x="314.6" y="58.1">U48</text>
<text x="97" y="65.7">A</text>
<text x="106.3" y="60.7">74LS193</text>
<text x="108.6" y="65.7">QA</text>
<text x="305.8" y="65.7">A0</text>
<text x="314.6" y="60.7">74LS245</text>
<text x="316.3" y="65.7">B0</text>
<text x="97" y="68.3">B</text>
<text x="97" y="70.8">C</text>
<text x="105.1" y="66.6" transform="rotate(-90 105.1 66.6)">VCC</text>
<text x="108.4" y="68.3">QB</text>
<text x="108.4" y="70.8">QC</text>
<text x="305.8" y="68.3">A1</text>
<text x="305.8" y="70.8">A2</text>
<text x="313.4" y="67.1" transform="rotate(-90 313.4 67.1)">VCC</text>
<text x="316.3" y="70.8">B2</text>
<text x="316.3" y="68.3">B1</text>
<text x="97" y="73.4">D</text>
<text x="108.4" y="73.4">QD</text>
<text x="305.8" y="73.4">A3</text>
<text x="305.8" y="75.9">A4</text>
<text x="316.3" y="75.9">B4</text>
<text x="316.3" y="73.4">B3</text>
<text x="25.6" y="82.3">74LS00</text>
<text x="26.7" y="79.7">U41A</text>
<text x="97" y="83.5">UP</text>
<text x="97" y="78.4">LOAD</text>
<text x="108.4" y="78.4">CO</text>
<text x="108.4" y="83.5">BO</text>
<text x="305.8" y="78.4">A5</text>
<text x="305.8" y="81">A6</text>
<text x="305.8" y="83.5">A7</text>
<text x="316.3" y="83.5">B7</text>
<text x="316.3" y="81">B6</text>
<text x="316.3" y="78.4">B5</text>
<text x="97" y="86.1">DOWN</text>
<text x="97" y="88.6">CLR</text>
<text x="105.1" y="89.7" transform="rotate(-90 105.1 89.7)">GND</text>
<text x="295.1" y="85">+5V</text>
<text x="305.8" y="88.6">A-&gt;B</text>
<text x="169.1" y="91.4" transform="rotate(-90 169.1 91.4)">R137</text>
<text x="171.2" y="92.2" transform="rotate(-90 171.2 92.2)">470</text>
<text x="174.2" y="91.4" transform="rotate(-90 174.2 91.4)">R139</text>
<text x="176.2" y="92.2" transform="rotate(-90 176.2 92.2)">470</text>
<text x="179.3" y="91.4" transform="rotate(-90 179.3 91.4)">R141</text>
<text x="181.3" y="92.2" transform="rotate(-90 181.3 92.2)">470</text>
<text x="184.4" y="91.4" transform="rotate(-90 184.4 91.4)">R143</text>
<text x="186.4" y="92.2" transform="rotate(-90 186.4 92.2)">470</text>
<text x="189.4" y="91.4" transform="rotate(-90 189.4 91.4)">R145</text>
<text x="191.5" y="92.2" transform="rotate(-90 191.5 92.2)">470</text>
<text x="194.5" y="91.4" transform="rotate(-90 194.5 91.4)">R147</text>
<text x="196.6" y="92.2" transform="rotate(-90 196.6 92.2)">470</text>
<text x="199.6" y="91.4" transform="rotate(-90 199.6 91.4)">R149</text>
<text x="201.6" y="92.2" transform="rotate(-90 201.6 92.2)">470</text>
<text x="204.7" y="91.4" transform="rotate(-90 204.7 91.4)">R151</text>
<text x="206.7" y="92.2" transform="rotate(-90 206.7 92.2)">470</text>
<text x="305.8" y="91.1">CE</text>
<text x="313.4" y="91.7" transform="rotate(-90 313.4 91.7)">GND</text>
<text x="102.1" y="101.3">GND</text>
<text x="169.1" y="101.6" transform="rotate(-90 169.1 101.6)">D102</text>
<text x="174.2" y="101.6" transform="rotate(-90 174.2 101.6)">D104</text>
<text x="179.3" y="101.6" transform="rotate(-90 179.3 101.6)">D106</text>
<text x="184.4" y="101.6" transform="rotate(-90 184.4 101.6)">D108</text>
<text x="189.4" y="101.6" transform="rotate(-90 189.4 101.6)">D110</text>
<text x="194.5" y="101.6" transform="rotate(-90 194.5 101.6)">D112</text>
<text x="199.6" y="101.6" transform="rotate(-90 199.6 101.6)">D114</text>
<text x="204.7" y="101.6" transform="rotate(-90 204.7 101.6)">D116</text>
<text x="310.4" y="107.7">+5V</text>
<text x="310.4" y="102.3">GND</text>
<text x="102.1" y="112.7">+5V</text>
<text x="185.9" y="109.2">GND</text>
<text x="314.6" y="111.5">U49</text>
<text x="106.3" y="116.5">U43</text>
<text x="106.3" y="119.1">74LS193</text>
<text x="305.8" y="119.1">A0</text>
<text x="314.6" y="114">74LS245</text>
<text x="316.3" y="119.1">B0</text>
<text x="97" y="124.2">A</text>
<text x="105.1" y="125" transform="rotate(-90 105.1 125)">VCC</text>
<text x="108.6" y="124.2">QA</text>
<text x="305.8" y="121.6">A1</text>
<text x="305.8" y="124.2">A2</text>
<text x="313.4" y="120.4" transform="rotate(-90 313.4 120.4)">VCC</text>
<text x="316.3" y="124.2">B2</text>
<text x="316.3" y="121.6">B1</text>
<text x="97" y="126.7">B</text>
<text x="97" y="131.8">D</text>
<text x="97" y="129.2">C</text>
<text x="108.4" y="126.7">QB</text>
<text x="108.4" y="129.2">QC</text>
<text x="108.4" y="131.8">QD</text>
<text x="305.8" y="126.7">A3</text>
<text x="305.8" y="129.2">A4</text>
<text x="305.8" y="131.8">A5</text>
<text x="316.3" y="131.8">B5</text>
<text x="316.3" y="129.2">B4</text>
<text x="316.3" y="126.7">B3</text>
<text x="97" y="136.9">LOAD</text>
<text x="108.4" y="136.9">CO</text>
<text x="305.8" y="134.3">A6</text>
<text x="305.8" y="136.9">A7</text>
<text x="316.3" y="136.9">B7</text>
<text x="316.3" y="134.3">B6</text>
<text x="97" y="141.9">UP</text>
<text x="108.4" y="141.9">BO</text>
<text x="295.1" y="138.4">+5V</text>
<text x="305.8" y="141.9">A-&gt;B</text>
<text x="97" y="144.5">DOWN</text>
<text x="97" y="147">CLR</text>
<text x="105.1" y="148.1" transform="rotate(-90 105.1 148.1)">GND</text>
<text x="169.1" y="144.8" transform="rotate(-90 169.1 144.8)">R138</text>
<text x="171.2" y="145.5" transform="rotate(-90 171.2 145.5)">470</text>
<text x="174.2" y="144.8" transform="rotate(-90 174.2 144.8)">R140</text>
<text x="176.2" y="145.5" transform="rotate(-90 176.2 145.5)">470</text>
<text x="179.3" y="144.8" transform="rotate(-90 179.3 144.8)">R142</text>
<text x="181.3" y="145.5" transform="rotate(-90 181.3 145.5)">470</text>
<text x="184.4" y="144.8" transform="rotate(-90 184.4 144.8)">R144</text>
<text x="186.4" y="145.5" transform="rotate(-90 186.4 145.5)">470</text>
<text x="189.4" y="144.8" transform="rotate(-90 189.4 144.8)">R146</text>
<text x="191.5" y="145.5" transform="rotate(-90 191.5 145.5)">470</text>
<text x="194.5" y="144.8" transform="rotate(-90 194.5 144.8)">R148</text>
<text x="196.6" y="145.5" transform="rotate(-90 196.6 145.5)">470</text>
<text x="199.6" y="144.8" transform="rotate(-90 199.6 144.8)">R150</text>
<text x="201.6" y="145.5" transform="rotate(-90 201.6 145.5)">470</text>
<text x="204.7" y="144.8" transform="rotate(-90 204.7 144.8)">R152</text>
<text x="206.7" y="145.5" transform="rotate(-90 206.7 145.5)">470</text>
<text x="305.8" y="144.5">CE</text>
<text x="313.4" y="145" transform="rotate(-90 313.4 145)">GND</text>
<text x="169.1" y="155" transform="rotate(-90 169.1 155)">D103</text>
<text x="174.2" y="155" transform="rotate(-90 174.2 155)">D105</text>
<text x="179.3" y="155" transform="rotate(-90 179.3 155)">D107</text>
<text x="184.4" y="155" transform="rotate(-90 184.4 155)">D109</text>
<text x="189.4" y="155" transform="rotate(-90 189.4 155)">D111</text>
<text x="194.5" y="155" transform="rotate(-90 194.5 155)">D113</text>
<text x="199.6" y="155" transform="rotate(-90 199.6 155)">D115</text>
<text x="204.7" y="155" transform="rotate(-90 204.7 155)">D117</text>
<text x="310.4" y="155.7">GND</text>
<text x="102.1" y="159.7">GND</text>
<text x="185.9" y="162.5">GND</text>
<text x="102.1" y="172.4">+5V</text>
<text x="286.3" y="171.2">+5V</text>
<text x="106.3" y="176.2">U44</text>
<text x="106.3" y="178.8">74LS193</text>
<text x="290.4" y="175">U46</text>
<text x="290.4" y="177.5">74LS245</text>
<text x="97" y="183.9">A</text>
<text x="105.1" y="184.7" transform="rotate(-90 105.1 184.7)">VCC</text>
<text x="108.6" y="183.9">QA</text>
<text x="281.7" y="182.6">A0</text>
<text x="281.7" y="185.1">A1</text>
<text x="289.3" y="183.9" transform="rotate(-90 289.3 183.9)">VCC</text>
<text x="292.2" y="185.1">B1</text>
<text x="292.2" y="182.6">B0</text>
<text x="26.8" y="190.2">74LS00</text>
<text x="27.9" y="187.7">U41B</text>
<text x="97" y="186.4">B</text>
<text x="97" y="191.5">D</text>
<text x="97" y="188.9">C</text>
<text x="108.4" y="186.4">QB</text>
<text x="108.4" y="188.9">QC</text>
<text x="108.4" y="191.5">QD</text>
<text x="281.7" y="187.7">A2</text>
<text x="281.7" y="190.2">A3</text>
<text x="292.2" y="190.2">B3</text>
<text x="292.2" y="187.7">B2</text>
<text x="97" y="196.6">LOAD</text>
<text x="108.4" y="196.6">CO</text>
<text x="281.7" y="192.7">A4</text>
<text x="281.7" y="195.3">A5</text>
<text x="281.7" y="197.8">A6</text>
<text x="292.2" y="197.8">B6</text>
<text x="292.2" y="195.3">B5</text>
<text x="292.2" y="192.7">B4</text>
<text x="97" y="201.6">UP</text>
<text x="108.4" y="201.6">BO</text>
<text x="264.7" y="201.9">+5V</text>
<text x="281.7" y="200.4">A7</text>
<text x="292.2" y="200.4">B7</text>
<text x="97" y="204.2">DOWN</text>
<text x="97" y="206.7">CLR</text>
<text x="105.1" y="207.8" transform="rotate(-90 105.1 207.8)">GND</text>
<text x="281.7" y="205.4">A-&gt;B</text>
<text x="281.7" y="208">CE</text>
<text x="289.3" y="208.5" transform="rotate(-90 289.3 208.5)">GND</text>
<text x="102.1" y="219.4">GND</text>
<text x="286.3" y="219.2">GND</text>
<text x="286.3" y="222.2">+5V</text>
<text x="290.4" y="225.8">U47</text>
<text x="102.1" y="232.1">+5V</text>
<text x="281.7" y="233.4">A0</text>
<text x="290.4" y="228.3">74LS245</text>
<text x="292.2" y="233.4">B0</text>
<text x="106.3" y="235.9">U45</text>
<text x="106.3" y="238.5">74LS193</text>
<text x="281.7" y="235.9">A1</text>
<text x="281.7" y="238.5">A2</text>
<text x="289.3" y="234.7" transform="rotate(-90 289.3 234.7)">VCC</text>
<text x="292.2" y="238.5">B2</text>
<text x="292.2" y="235.9">B1</text>
<text x="97" y="243.5">A</text>
<text x="105.1" y="244.4" transform="rotate(-90 105.1 244.4)">VCC</text>
<text x="108.6" y="243.5">QA</text>
<text x="189.7" y="243.5">+5V</text>
<text x="281.7" y="241">A3</text>
<text x="281.7" y="243.5">A4</text>
<text x="292.2" y="243.5">B4</text>
<text x="292.2" y="241">B3</text>
<text x="97" y="246.1">B</text>
<text x="97" y="251.2">D</text>
<text x="97" y="248.6">C</text>
<text x="108.4" y="246.1">QB</text>
<text x="108.4" y="248.6">QC</text>
<text x="108.4" y="251.2">QD</text>
<text x="281.7" y="246.1">A5</text>
<text x="281.7" y="248.6">A6</text>
<text x="281.7" y="251.2">A7</text>
<text x="292.2" y="251.2">B7</text>
<text x="292.2" y="248.6">B6</text>
<text x="292.2" y="246.1">B5</text>
<text x="97" y="256.2">LOAD</text>
<text x="108.4" y="256.2">CO</text>
<text x="192.7" y="256.3" transform="rotate(-90 192.7 256.3)">VCC</text>
<text x="264.7" y="252.7">+5V</text>
<text x="281.7" y="256.2">A-&gt;B</text>
<text x="97" y="263.9">DOWN</text>
<text x="97" y="261.3">UP</text>
<text x="108.4" y="261.3">BO</text>
<text x="178.2" y="261.3">74LS00</text>
<text x="179.3" y="258.8">U41E</text>
<text x="281.7" y="258.8">CE</text>
<text x="289.3" y="259.3" transform="rotate(-90 289.3 259.3)">GND</text>
<text x="97" y="266.4">CLR</text>
<text x="105.1" y="267.5" transform="rotate(-90 105.1 267.5)">GND</text>
<text x="192.7" y="265.7" transform="rotate(-90 192.7 265.7)">GND</text>
<text x="286.3" y="270">GND</text>
<text x="102.1" y="279.1">GND</text>
<text x="189.7" y="277.8">GND</text>
</g>
<g font-size="1.3" fill="#a90000">
<text x="92.7" y="64.7">15</text>
<text x="104.1" y="61" transform="rotate(-90 104.1 61)">16</text>
<text x="113.6" y="64.7">3</text>
<text x="301.6" y="64.7">2</text>
<text x="312.4" y="61" transform="rotate(-90 312.4 61)">20</text>
<text x="321.3" y="64.7">18</text>
<text x="92.7" y="69.8">10</text>
<text x="93.3" y="67.3">1</text>
<text x="113.6" y="67.3">2</text>
<text x="113.6" y="69.8">6</text>
<text x="301.6" y="67.3">3</text>
<text x="301.6" y="69.8">4</text>
<text x="321.3" y="69.8">16</text>
<text x="321.3" y="67.3">17</text>
<text x="92.7" y="77.4">11</text>
<text x="93.3" y="72.4">9</text>
<text x="113" y="77.4">12</text>
<text x="113.6" y="72.4">7</text>
<text x="301.6" y="72.4">5</text>
<text x="301.6" y="74.9">6</text>
<text x="301.6" y="77.4">7</text>
<text x="321.3" y="77.4">13</text>
<text x="321.3" y="74.9">14</text>
<text x="321.3" y="72.4">15</text>
<text x="93.3" y="82.5">5</text>
<text x="113" y="82.5">13</text>
<text x="301.6" y="80">8</text>
<text x="301.6" y="82.5">9</text>
<text x="321.3" y="82.5">11</text>
<text x="321.3" y="80">12</text>
<text x="22.8" y="85.1">1</text>
<text x="34.2" y="87.6">3</text>
<text x="92.7" y="87.6">14</text>
<text x="93.3" y="85.1">4</text>
<text x="301.6" y="87.6">1</text>
<text x="22.8" y="90.1">2</text>
<text x="104.1" y="93.4" transform="rotate(-90 104.1 93.4)">8</text>
<text x="300.9" y="90.1">19</text>
<text x="312.4" y="96.6" transform="rotate(-90 312.4 96.6)">10</text>
<text x="104.1" y="119.4" transform="rotate(-90 104.1 119.4)">16</text>
<text x="301.6" y="118.1">2</text>
<text x="312.4" y="114.3" transform="rotate(-90 312.4 114.3)">20</text>
<text x="321.3" y="118.1">18</text>
<text x="92.7" y="123.2">15</text>
<text x="93.3" y="125.7">1</text>
<text x="113.6" y="125.7">2</text>
<text x="113.6" y="123.2">3</text>
<text x="301.6" y="120.6">3</text>
<text x="301.6" y="123.2">4</text>
<text x="301.6" y="125.7">5</text>
<text x="321.3" y="125.7">15</text>
<text x="321.3" y="123.2">16</text>
<text x="321.3" y="120.6">17</text>
<text x="92.7" y="128.2">10</text>
<text x="93.3" y="130.8">9</text>
<text x="113.6" y="128.2">6</text>
<text x="113.6" y="130.8">7</text>
<text x="301.6" y="128.2">6</text>
<text x="301.6" y="130.8">7</text>
<text x="321.3" y="130.8">13</text>
<text x="321.3" y="128.2">14</text>
<text x="92.7" y="135.9">11</text>
<text x="113" y="135.9">12</text>
<text x="301.6" y="133.3">8</text>
<text x="301.6" y="135.9">9</text>
<text x="321.3" y="135.9">11</text>
<text x="321.3" y="133.3">12</text>
<text x="93.3" y="143.5">4</text>
<text x="93.3" y="140.9">5</text>
<text x="113" y="140.9">13</text>
<text x="300.9" y="143.5">19</text>
<text x="301.6" y="140.9">1</text>
<text x="92.7" y="146">14</text>
<text x="312.4" y="149.9" transform="rotate(-90 312.4 149.9)">10</text>
<text x="104.1" y="151.8" transform="rotate(-90 104.1 151.8)">8</text>
<text x="104.1" y="179.1" transform="rotate(-90 104.1 179.1)">16</text>
<text x="288.3" y="177.8" transform="rotate(-90 288.3 177.8)">20</text>
<text x="92.7" y="182.9">15</text>
<text x="93.3" y="185.4">1</text>
<text x="113.6" y="185.4">2</text>
<text x="113.6" y="182.9">3</text>
<text x="277.4" y="181.6">2</text>
<text x="277.4" y="184.1">3</text>
<text x="297.1" y="184.1">17</text>
<text x="297.1" y="181.6">18</text>
<text x="92.7" y="187.9">10</text>
<text x="93.3" y="190.5">9</text>
<text x="113.6" y="187.9">6</text>
<text x="113.6" y="190.5">7</text>
<text x="277.4" y="186.7">4</text>
<text x="277.4" y="189.2">5</text>
<text x="277.4" y="191.7">6</text>
<text x="297.1" y="191.7">14</text>
<text x="297.1" y="189.2">15</text>
<text x="297.1" y="186.7">16</text>
<text x="24.1" y="193">4</text>
<text x="35.5" y="195.6">6</text>
<text x="92.7" y="195.6">11</text>
<text x="113" y="195.6">12</text>
<text x="277.4" y="194.3">7</text>
<text x="277.4" y="196.8">8</text>
<text x="297.1" y="196.8">12</text>
<text x="297.1" y="194.3">13</text>
<text x="24.1" y="198.1">5</text>
<text x="93.3" y="203.2">4</text>
<text x="93.3" y="200.6">5</text>
<text x="113" y="200.6">13</text>
<text x="277.4" y="199.4">9</text>
<text x="297.1" y="199.4">11</text>
<text x="92.7" y="205.7">14</text>
<text x="276.8" y="207">19</text>
<text x="277.4" y="204.4">1</text>
<text x="104.1" y="211.5" transform="rotate(-90 104.1 211.5)">8</text>
<text x="288.3" y="213.4" transform="rotate(-90 288.3 213.4)">10</text>
<text x="277.4" y="232.4">2</text>
<text x="288.3" y="228.6" transform="rotate(-90 288.3 228.6)">20</text>
<text x="297.1" y="232.4">18</text>
<text x="104.1" y="238.8" transform="rotate(-90 104.1 238.8)">16</text>
<text x="277.4" y="234.9">3</text>
<text x="277.4" y="237.5">4</text>
<text x="297.1" y="237.5">16</text>
<text x="297.1" y="234.9">17</text>
<text x="92.7" y="242.5">15</text>
<text x="93.3" y="245.1">1</text>
<text x="113.6" y="245.1">2</text>
<text x="113.6" y="242.5">3</text>
<text x="277.4" y="240">5</text>
<text x="277.4" y="242.5">6</text>
<text x="277.4" y="245.1">7</text>
<text x="297.1" y="245.1">13</text>
<text x="297.1" y="242.5">14</text>
<text x="297.1" y="240">15</text>
<text x="92.7" y="247.6">10</text>
<text x="93.3" y="250.2">9</text>
<text x="113.6" y="247.6">6</text>
<text x="113.6" y="250.2">7</text>
<text x="191.7" y="250.2" transform="rotate(-90 191.7 250.2)">14</text>
<text x="277.4" y="247.6">8</text>
<text x="277.4" y="250.2">9</text>
<text x="297.1" y="250.2">11</text>
<text x="297.1" y="247.6">12</text>
<text x="92.7" y="255.2">11</text>
<text x="113" y="255.2">12</text>
<text x="276.8" y="257.8">19</text>
<text x="277.4" y="255.2">1</text>
<text x="93.3" y="262.9">4</text>
<text x="93.3" y="260.3">5</text>
<text x="113" y="260.3">13</text>
<text x="92.7" y="265.4">14</text>
<text x="191.7" y="269.9" transform="rotate(-90 191.7 269.9)">7</text>
<text x="288.3" y="264.2" transform="rotate(-90 288.3 264.2)">10</text>
<text x="104.1" y="271.2" transform="rotate(-90 104.1 271.2)">8</text>
</g>
<g font-size="1.3" fill="#0000c2">
<text x="89.3" y="107.7">investigate</text>
<text x="100.8" y="107.7">negated</text>
<text x="109.5" y="107.7">behaviour</text>
</g>
</svg>
